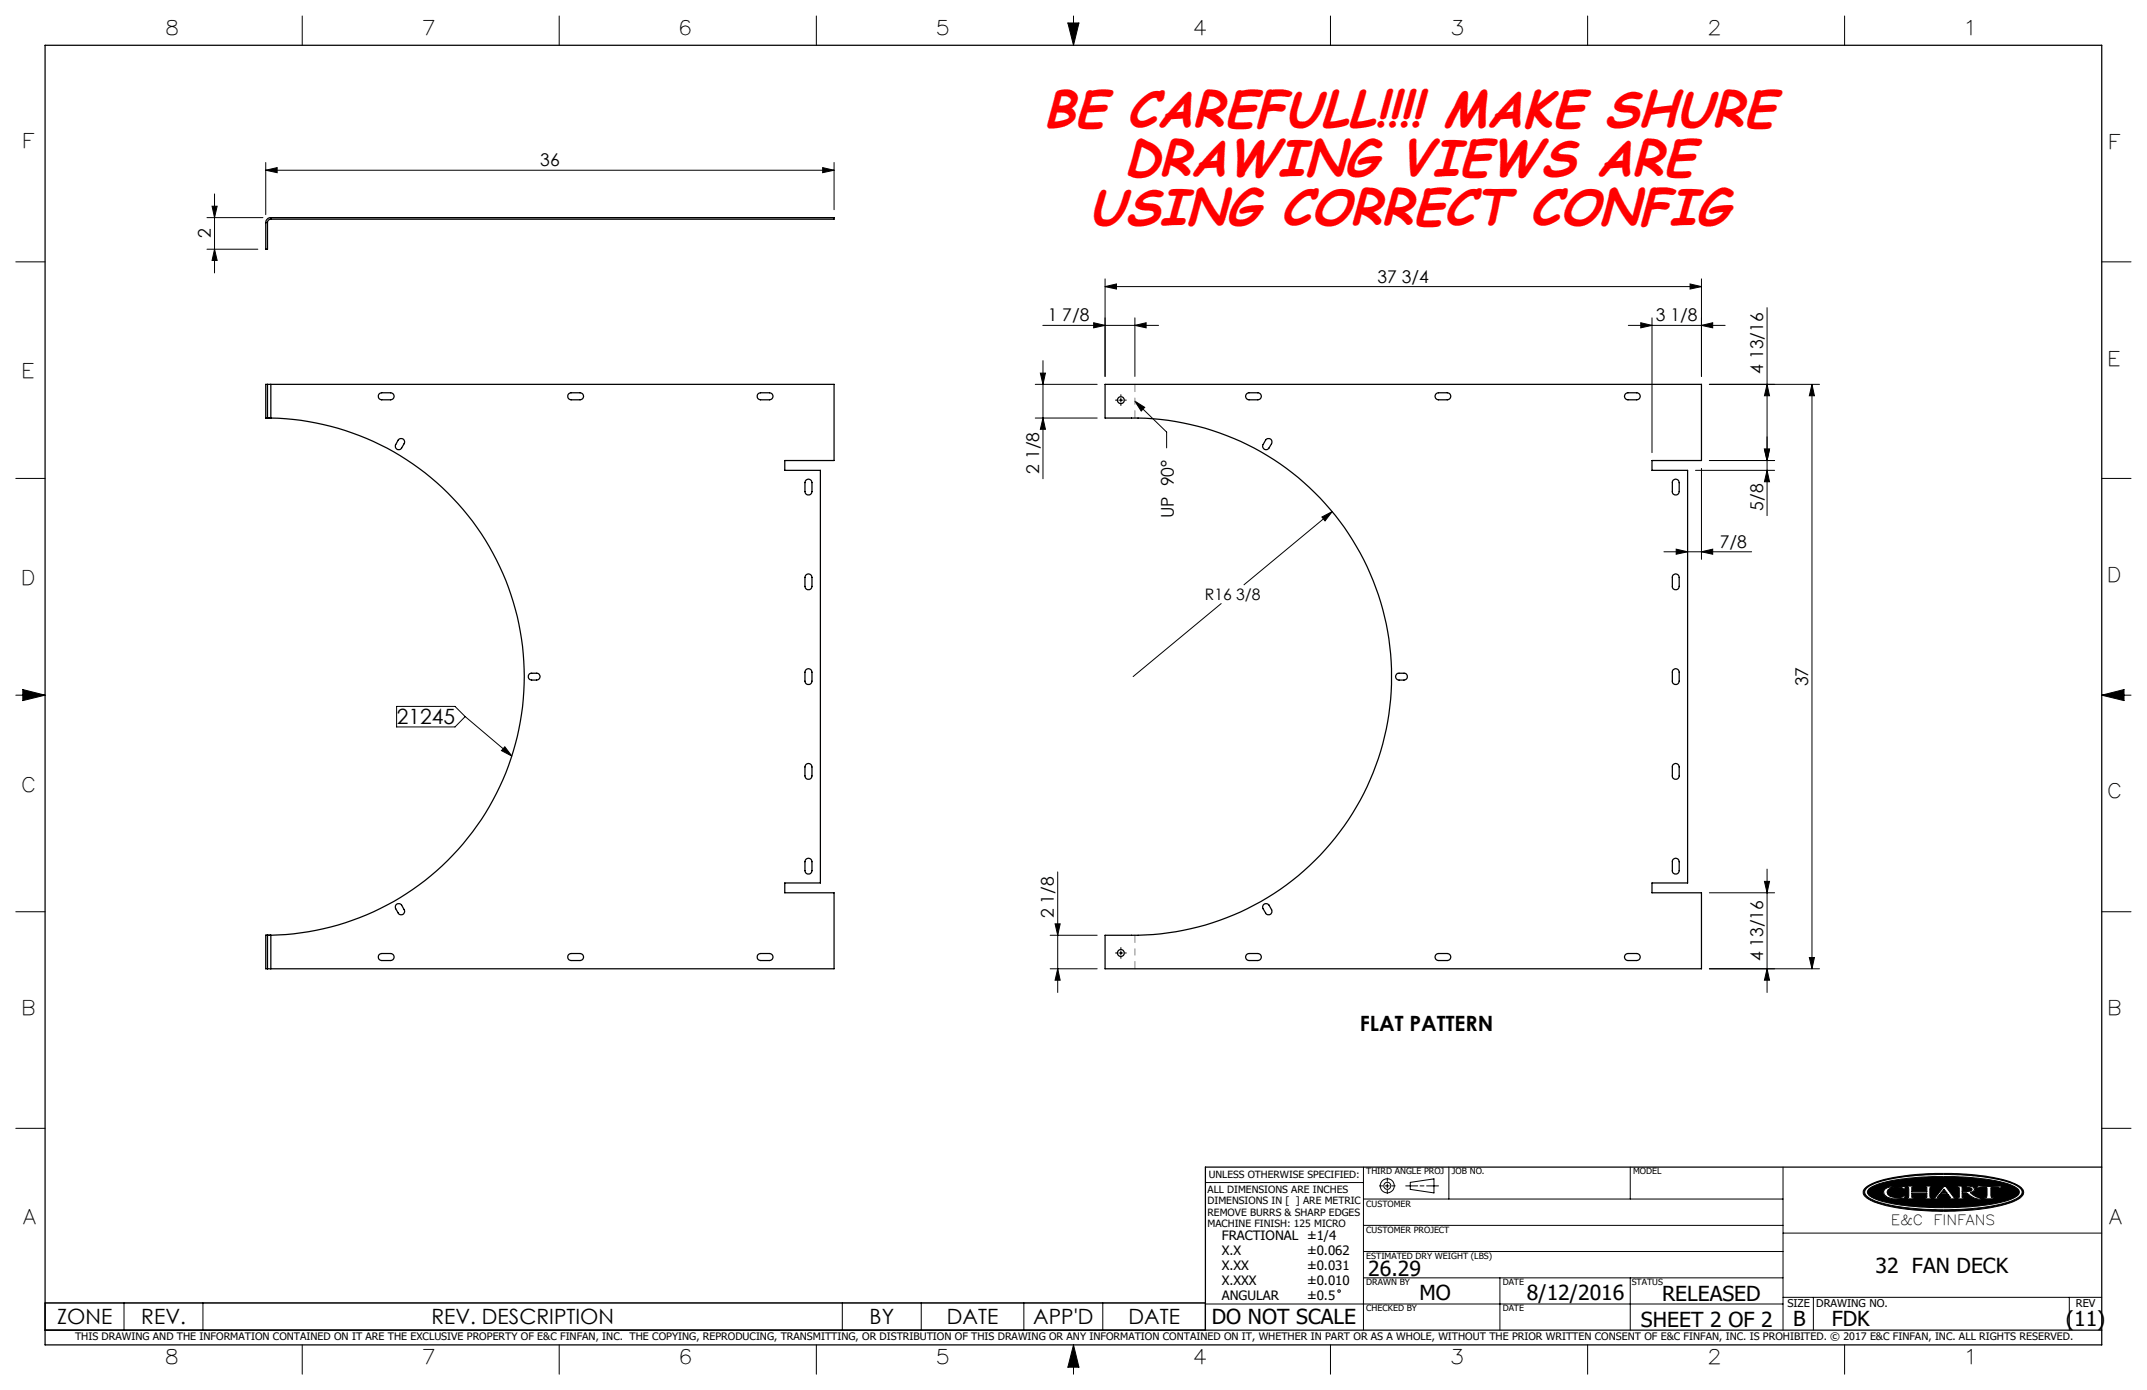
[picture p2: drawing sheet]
<svg xmlns="http://www.w3.org/2000/svg" width="432mm" height="279mm" viewBox="0 0 432 279" stroke-linecap="round" stroke-linejoin="round" font-family="sans-serif">
<g fill="none" stroke="#000" stroke-width=".2">
<path d="M60.8 3.2v5.9M112.5 3.2v5.9M164.2 3.2v5.9M214.8 4.6h2.2l-1.1 4.5zM215.9 3.2v5.9M267.6 3.2v5.9M319.3 3.2v5.9M371 3.2v5.9M43.1 39v15.9M53.4 34.2l2.3-.5v1zM53.4 32.7v10.4M53.4 34.2h114.3"/>
<path d="M165.5 33.7l2.2 .5-2.2 .5zM167.7 32.7v9.5M3.2 52.6h5.9M41.6 43.7h11.3M41.6 50.1h10.3M42.7 41.5h1l-.6 2.2zM43.1 50.1l.6 2.3h-1zM222.2 57.6l2.3-.5v1zM222.2 56.1v19.6M222.2 57.6h120M339.9 57.1l2.3 .5-2.3 .5zM342.2 56.1v19.6"/>
<path d="M422.7 52.6h5.9M208.2 77.3h12.5M209.2 75h1.1l-.5 2.3zM209.7 65.4h23.3M209.8 72.5v23.7M220 64.9l2.2 .5-2.2 .5zM228.2 65.4l2.3-.5v1zM228.2 63.9v11.8M327.5 65.4h19.5M330 64.9l2.2 .5-2.2 .5zM332.2 63.9v27.1M342.2 65.4l2.3-.5v1z"/>
<path d="M343.8 77.3h22.1M355.4 61.8v41.8M355.4 77.3l.5 2.3h-1zM364.4 77.3v117.4M364.4 77.3l.5 2.3h-1zM3.2 96.2h5.9M208.2 84h12.5M209.8 84l.5 2.3h-1.1zM225 80.4h.8M225.4 80v.9M228.2 80.6l6.4 6.3v3.1M228.2 80.6l2 1.3-.7 .7z"/>
<path d="M341 94.5h15.9M342.2 94.2v18.2M343.8 92.6h13.1M354.9 90.3h1l-.5 2.3zM355.4 94.5l.5 2.3h-1zM422.7 96.2h5.9M265.9 103.9l2-1.1-1.4 1.9zM267.9 102.8l-17.7 14.7M334.6 110.9h17.7M337.1 110.4l2.3 .5-2.3 .5zM342.2 110.9l2.3-.5v1zM3.2 139.7h5.9"/>
<path d="M4.6 138.6l4.5 1.1-4.5 1.1zM245.6 121.3l-17.7 14.7M422.7 139.7h5.9M422.7 139.7l4.5-1.1v2.2zM79.8 142h11.7l2.1 2-2.1 2.1h-11.7zM93.6 144l9.3 8M101.5 150.1l1.4 1.9-2-1.1zM212.7 175.3v24.2M343.8 179.5h13.1M354.9 177.2h1l-.5 2.3zM355.4 174.7v24.8M3.2 183.3h5.9"/>
<path d="M211.2 194.7h9.5M211.2 188h9.5M212.2 185.7h1l-.5 2.3zM212.7 194.7l.5 2.3h-1zM225 191.6h.8M225.4 191.2v.8M343.8 194.7h22.1M355.4 194.7l.5 2.3h-1zM363.9 192.5h1l-.5 2.2zM422.7 183.3h5.9M3.2 226.8h5.9M242.4 237.7h31.8"/>
<path d="M274.2 234.6v32.8M277.4 238.4h.7M278.6 238.4h.8M279 236.8v.7M279 238v.8M279 239.3v.6M279.9 238.4h.7M282.7 238.4h2.4M283.6 237.7l4.8-.7v2.8l-4.8-.7zM285.6 238.4h.8M286.9 238.4h2.4M291.4 234.6v6.4"/>
<path d="M327.9 234.6v6.4M358.6 234.6v32.8M375.3 238.7a16.2 16.2 0 0 1 7.4-2.3 55.4 55.4 0 0 1 21.3 1.1l1.9 .8a1.36 1.36 0 0 1 1.1 1.1 1.36 1.36 0 0 1-.7 1.4 23 23 0 0 1-9.9 2.4l-.5 .1a53.3 53.3 0 0 1-18.2-1.4 4.1 4.1 0 0 1-3-2 1.17 1.17 0 0 1 .6-1.2zM375.4 238.9a12.3 12.3 0 0 1 6-2.1 59.4 59.4 0 0 1 22.1 .7 4.5 4.5 0 0 1 3.1 1.9 1.36 1.36 0 0 1-.9 1.5 27.8 27.8 0 0 1-10.4 2.1l-1.1 .1a48.8 48.8 0 0 1-17.3-1.8l-1.5-.9a.94 .94 0 0 1 0-1.5zM375.8 239a15.4 15.4 0 0 1 7.6-2.1l3.6-.3 3.3-.1a44.5 44.5 0 0 1 14.2 1.7l.8 .4a1.03 1.03 0 0 1 .8 1 1.03 1.03 0 0 1-.8 1 25.5 25.5 0 0 1-9.5 2l-5 .1a43.6 43.6 0 0 1-13.5-1.6l-1.3-.8a.79 .79 0 0 1-.2-1.3zM379 239.1a5 5 0 0 1 3.5-.6h.7l-.2 .6-.5-.4a3.4 3.4 0 0 0-2.8 .4l-.2 .5 .2 .5a3.1 3.1 0 0 0 2.8 .5l.4-.3h.3l-.2 .5-.7 .1a3.6 3.6 0 0 1-3.3-.8l-.2-.6zM383.5 238.4h1.6v.2l-.6 .1v.8h3v-.8l-.5-.1v-.2h1.5v.2l-.3 .1-.1 .4 .1 1.5v.1l.3 .1v.2h-1.5v-.2h.4l.1-.2v-.8h-3v.8l.1 .2h.5v.2h-1.6v-.2l.3-.1 .1-.1v-1.5v-.4l-.4-.1zM391 239l.6 .9h-1.3zM391 238.4h.3l1.7 2.3 .5 .1v.2h-1.6v-.2l.4-.1-.5-.6h-1.7l-.5 .7h.6v.2h-1.5v-.2l.5-.1zM393.6 238.4h2.3l.9 .2 .3 .4-.2 .5-.7 .2 1.2 .9 1.1 .2v.2a4.2 4.2 0 0 1-2.9-1.1l-1-.1v.9l.6 .1v.2h-1.6v-.2h.3l.2-.2v-1.8l-.5-.2zM394.6 238.6h.9l.9 .2 .2 .3-.2 .3-1.8 .1zM397.9 238.3l1 .2 3.7-.1-.3 .5h-.2l-.1-.2h-1.6l.1 1.9 .6 .2v.2h-2.2v-.2l.7-.2v-1.8l-1.6-.1-.2 .2h-.3z"/>
<path d="M402.1 238.9h.1M422.7 226.8h5.9M274.2 256.9h84.4M274.2 251.6h84.4M274.2 246.3h84.4M274.2 241h84.4M301.7 256.9v10.5M327.9 256.9v10.5M358.6 247.9h64.1M9.1 261.9h233.3v5.5h-233.3zM24.9 261.9v5.5M40.8 261.9v5.5"/>
<path d="M60.8 270.3v5.9M112.5 270.3v5.9M164.2 270.3v5.9M169.4 261.9v5.5M185.3 261.9v5.5M205.9 261.9v5.5M215.9 270.3v5.9M215.9 270.3l1.1 4.5h-2.2zM221.8 261.9v5.5M242.4 262.1h116.2M267.6 270.3v5.9M319.3 270.3v5.9"/>
<path d="M358.6 260.8h64.1M364.7 260.8v6.6M371 270.3v5.9M416.2 260.8v6.6"/>
<circle cx="279" cy="238.4" r=".71"/>
<circle cx="279" cy="238.4" r="1.41"/>
<circle cx="269.3" cy="259.5" r=".25"/>
</g>
<g fill="none" stroke="#000" stroke-width=".25">
<path d="M9.1 9.1h413.6v261.2h-413.6zM53.4 44.7v5.4h.4v-5.4M53.4 44.7h.4M54.5 44.1a.66 .66 0 0 0-.7 .6M54.5 43.7a1.02 1.02 0 0 0-1.1 1M54.5 43.7v.4M54.5 43.7h113.2v.4h-113.2M53.8 77.3h.7M53.8 77.3h-.4v6.7h.4M53.8 77.3v6.7M54.5 77.3h113.2v15.3h-9.9v1.9h7.2v83h-7.2v2h9.9v15.2h-113.2M54.5 77.3v6.7"/>
<path d="M76.3 79.2l.5-.2h1.8a.71 .71 0 0 1 .7 .7 .71 .71 0 0 1-.7 .7h-1.8a.71 .71 0 0 1-.7-.5 .71 .71 0 0 1 .2-.7zM114.4 79.2l.5-.2h1.8a.71 .71 0 0 1 .7 .7 .71 .71 0 0 1-.7 .7h-1.8a.71 .71 0 0 1-.7-.5 .71 .71 0 0 1 .2-.7zM152.5 79.2l.5-.2h1.8a.71 .71 0 0 1 .7 .7 .71 .71 0 0 1-.7 .7h-1.8a.71 .71 0 0 1-.7-.5 .71 .71 0 0 1 .2-.7zM222.2 77.3h120v15.3h-10v1.9h7.2v83h-7.2v2h10v15.2h-120v-6.7a91.8 91.8 0 0 0 11.2-.3 52 52 0 0 0 46.4-54 52 52 0 0 0-50.9-49.7h-6.7zM250.7 79.2l.5-.2h1.8a.71 .71 0 0 1 .7 .7 .71 .71 0 0 1-.7 .7h-1.8a.71 .71 0 0 1-.6-.5 .71 .71 0 0 1 .1-.7zM288.8 79.2l.5-.2h1.8a.71 .71 0 0 1 .7 .7 .71 .71 0 0 1-.7 .7h-1.8a.71 .71 0 0 1-.6-.5 .71 .71 0 0 1 .1-.7zM326.9 79.2l.5-.2h1.8a.71 .71 0 0 1 .7 .7 .71 .71 0 0 1-.7 .7h-1.8a.71 .71 0 0 1-.6-.5 .71 .71 0 0 1 .1-.7zM53.5 84h1M53.8 84h.1M53.8 84h.7M54.5 84a52 52 0 0 1 50.9 52 52 52 0 0 1-50.9 52M80.2 88.3a.7 .7 0 0 1 .9 0 .7 .7 0 0 1 .2 .9l-.5 .8a.69 .69 0 0 1-1 .3 .69 .69 0 0 1-.2-.9z"/>
<path d="M162.1 96.5a.71 .71 0 0 1 .8-.1 .71 .71 0 0 1 .4 .6v1.8a.71 .71 0 0 1-.7 .7 .71 .71 0 0 1-.7-.7v-1.8zM254.6 88.3a.7 .7 0 0 1 1 0 .7 .7 0 0 1 .1 .9l-.5 .8a.69 .69 0 0 1-.9 .3 .69 .69 0 0 1-.3-.9zM336.5 96.5a.71 .71 0 0 1 .8-.1 .71 .71 0 0 1 .4 .6v1.8a.69 .69 0 0 1-.7 .7 .69 .69 0 0 1-.7-.7v-2zM162.1 115.6a.71 .71 0 0 1 .8-.2 .71 .71 0 0 1 .4 .7v1.8a.71 .71 0 0 1-.7 .6 .71 .71 0 0 1-.7-.6v-1.8zM336.5 115.6a.71 .71 0 0 1 .8-.2 .71 .71 0 0 1 .4 .7v1.8a.69 .69 0 0 1-.7 .6 .69 .69 0 0 1-.7-.6v-2zM106.4 135.5l.4-.2h1.1a.69 .69 0 0 1 .7 .7 .69 .69 0 0 1-.7 .7h-1a.71 .71 0 0 1-.6-.4 .71 .71 0 0 1 .1-.8zM162.1 134.6a.71 .71 0 0 1 .8-.1 .71 .71 0 0 1 .4 .6v1.8a.71 .71 0 0 1-.7 .7 .71 .71 0 0 1-.7-.7v-1.8zM280.9 135.5l.3-.2h1.2a.69 .69 0 0 1 .6 .7 .69 .69 0 0 1-.6 .7h-1a.71 .71 0 0 1-.7-.4 .71 .71 0 0 1 .2-.8zM336.5 134.6a.71 .71 0 0 1 .8-.1 .71 .71 0 0 1 .4 .6v1.8a.69 .69 0 0 1-.7 .7 .69 .69 0 0 1-.7-.7v-2zM162.1 153.7a.71 .71 0 0 1 .8-.2 .71 .71 0 0 1 .4 .7v1.8a.71 .71 0 0 1-.7 .6 .71 .71 0 0 1-.7-.6v-1.8zM336.5 153.7a.71 .71 0 0 1 .8-.2 .71 .71 0 0 1 .4 .7v1.8a.69 .69 0 0 1-.7 .6 .69 .69 0 0 1-.7-.6v-2zM162.1 172.7a.71 .71 0 0 1 .8-.1 .71 .71 0 0 1 .4 .6v1.8a.71 .71 0 0 1-.7 .7 .71 .71 0 0 1-.7-.7v-1.8z"/>
<path d="M336.5 172.7a.71 .71 0 0 1 .8-.1 .71 .71 0 0 1 .4 .6v1.8a.69 .69 0 0 1-.7 .7 .69 .69 0 0 1-.7-.7v-2zM53.4 188h1.1M53.4 188v6.7h.4M53.4 188h.4M53.8 188h.7M53.8 194.7h.7M53.8 188v6.7M54.5 188v6.7M76.3 191.9l.5-.2h1.8a.71 .71 0 0 1 .7 .7 .71 .71 0 0 1-.7 .7h-1.8a.71 .71 0 0 1-.7-.5 .71 .71 0 0 1 .2-.7zM79.7 181.8l.3-.2 .5 .1 .8 1.1a.69 .69 0 0 1-.3 1 .69 .69 0 0 1-.9-.3l-.6-1zM114.4 191.9l.5-.2h1.8a.71 .71 0 0 1 .7 .7 .71 .71 0 0 1-.7 .7h-1.8a.71 .71 0 0 1-.7-.5 .71 .71 0 0 1 .2-.7zM152.5 191.9l.5-.2h1.8a.71 .71 0 0 1 .7 .7 .71 .71 0 0 1-.7 .7h-1.8a.71 .71 0 0 1-.7-.5 .71 .71 0 0 1 .2-.7z"/>
<path d="M250.7 191.9l.5-.2h1.8a.71 .71 0 0 1 .7 .7 .71 .71 0 0 1-.7 .7h-1.8a.71 .71 0 0 1-.6-.5 .71 .71 0 0 1 .1-.7zM254.1 181.8l.4-.2 .6 .2 .6 1a.69 .69 0 0 1-.2 1 .69 .69 0 0 1-1-.3l-.5-1zM288.8 191.9l.5-.2h1.8a.71 .71 0 0 1 .7 .7 .71 .71 0 0 1-.7 .7h-1.8a.71 .71 0 0 1-.6-.5 .71 .71 0 0 1 .1-.7zM326.9 191.9l.5-.2h1.8a.71 .71 0 0 1 .7 .7 .71 .71 0 0 1-.7 .7h-1.8a.71 .71 0 0 1-.6-.5 .71 .71 0 0 1 .1-.7zM422.7 234.6h-180.3v32.8M9.1 267.4h413.6"/>
<circle cx="225.4" cy="80.4" r=".7"/>
<circle cx="225.4" cy="191.6" r=".7"/>
</g>
<g fill="#000">
<path d="M383.5 238.4v.2h.3l.1 .2v1.8l-.1 .1-.3 .1v.2h1.6v-.2h-.5l-.1-.2v-.8h3v.9l-.5 .1v.2h1.5v-.2l-.3-.1-.1-.2v-1.6l.1-.3h.3v-.2h-1.5v.2l.5 .1v.8h-3v-.8l.6-.1v-.2zM391 238.4l-1.8 2.3-.5 .1v.2h1.5v-.2h-.6l.5-.7h1.7l.5 .6-.4 .1v.2h1.6v-.2l-.5-.1-1.7-2.3zM393.6 238.4v.2l.5 .2v1.8l-.2 .2h-.3v.2h1.6v-.2l-.6-.1v-.9l1 .1a3.7 3.7 0 0 0 2.9 1.1v-.2a3.4 3.4 0 0 1-2.3-1.1 .68 .68 0 0 0 .8-.2 .68 .68 0 0 0 0-.8l-.7-.3zM397.9 238.3l-.4 .6h.3l.2-.2 1.6 .1v1.8l-.2 .2h-.5v.2h2.2v-.2h-.5l-.2-.3v-1.7l1.6-.1 .1 .2h.2l.3-.5-4 .1zM375.8 239a13.3 13.3 0 0 1 6.5-2l2.7-.3 3.8-.2 7.5 .2a24.3 24.3 0 0 1 9.1 2 1.01 1.01 0 0 1 .7 .9 1.01 1.01 0 0 1-.7 1 21.9 21.9 0 0 1-8.6 1.9l-3.9 .2h-4.1l-3.8-.2a21.2 21.2 0 0 1-8.8-2l-.4-.3-.2-.5zM379.1 239a1.04 1.04 0 0 0 .7 1.7 7 7 0 0 0 3.2 .1l.2-.5h-.3l-.5 .4a2.56 2.56 0 0 1-2.8-.8 1.28 1.28 0 0 1 1.4-1.3h.2a1.49 1.49 0 0 1 1.4 .2l.4 .3 .2-.6h-.6a4.7 4.7 0 0 0-3.5 .5zM375.3 238.7a17.5 17.5 0 0 1 7.8-2.4l5.1-.4h4.8a34.5 34.5 0 0 1 12.5 2.2l.4 .2a1.36 1.36 0 0 1 .9 2 9.1 9.1 0 0 1-5.1 2.2l-.4 .1a58.1 58.1 0 0 1-23.1-.6 5.6 5.6 0 0 1-3.4-1.9v-.8zM375.3 238.9a1.14 1.14 0 0 0 .6 1.9 24 24 0 0 0 9.3 2.1l4.6 .3 3.7-.1a33.7 33.7 0 0 0 11.9-2.1l.4-.2a1.19 1.19 0 0 0 .9-1.2 1.19 1.19 0 0 0-.9-1.1 21.6 21.6 0 0 0-8.8-2.1l-5.1-.3-4.7 .1a30.2 30.2 0 0 0-11.1 2.1z" fill-rule="evenodd"/>
<path d="M215.9 270.3l-1.1 4.5h2.2zM214.8 4.6h2.2l-1.1 4.5zM4.6 138.6l4.5 1.1-4.5 1.1zM422.7 139.7l4.5-1.1v2.2zM391 239l-.7 .9h1.3zM394.6 238.6v.9l1.7-.1a.38 .38 0 0 0 .3-.4 .38 .38 0 0 0-.5-.3z" fill-rule="evenodd"/>
</g>
<path d="M225.4 79.6v-.3M224.6 80.4h-.3M225.4 81.2v.3M226.2 80.4h.3M224.6 191.6h-.3M225.4 190.8v-.3M225.4 192.3v.3M226.2 191.6h.3" fill="none" stroke="#000" stroke-width=".2" stroke-dasharray="15.2 1.3 1.3 1.3"/>
<path d="M228.3 77.3v6.7M228.3 188v6.7" fill="none" stroke="#808080" stroke-width=".2" stroke-dasharray="15.2 1.3 1.3 1.3" stroke-dashoffset="13.8"/>
<g fill="#000">
<path d="M228.2 80.6l2 1.3-.7 .7zM265.9 103.9l2-1.1-1.4 1.9zM101.5 150.1l1.4 1.9-2-1.1z"/>
<path d="M53.4 34.2l2.3-.5v1zM165.5 33.7l2.2 .5-2.2 .5z"/>
<path d="M42.7 41.5h1l-.6 2.2zM43.1 50.1l.6 2.3h-1z"/>
<path d="M222.2 57.6l2.3-.5v1zM339.9 57.1l2.3 .5-2.3 .5z"/>
<path d="M228.2 65.4l2.3-.5v1zM220 64.9l2.2 .5-2.2 .5zM342.2 65.4l2.3-.5v1zM330 64.9l2.2 .5-2.2 .5zM342.2 110.9l2.3-.5v1zM337.1 110.4l2.3 .5-2.3 .5z"/>
<path d="M354.9 90.3h1l-.5 2.3zM355.4 77.3l.5 2.3h-1zM209.8 84l.5 2.3h-1.1zM209.2 75h1.1l-.5 2.3zM212.7 194.7l.5 2.3h-1zM212.2 185.7h1l-.5 2.3zM355.4 194.7l.5 2.3h-1zM354.9 177.2h1l-.5 2.3z"/>
<path d="M354.9 90.3h1l-.5 2.3zM355.4 94.5l.5 2.3h-1zM364.4 77.3l.5 2.3h-1zM363.9 192.5h1l-.5 2.2z"/>
</g>
<g font-size="10.2" fill="#f00">
<text x="209.8" y="25.5">BE CAREFULL!!!! MAKE SHURE</text>
<text x="226" y="35.4">DRAWING VIEWS ARE</text>
<text x="219" y="45.3">USING CORRECT CONFIG</text>
</g>
<g font-size="4.2">
<text x="79.8" y="145.6">21245</text>
<text x="273.5" y="207.2">FLAT PATTERN</text>
<text x="275.2" y="256.5">26.29</text>
<text x="377.2" y="255.9">32 FAN DECK</text>
<text x="285.5" y="261.4">MO</text>
<text x="307.1" y="261.3">8/12/2016</text>
<text x="334.3" y="261.6">RELEASED</text>
<text x="11.5" y="266.2">ZONE</text>
<text x="28.4" y="266.2">REV.</text>
<text x="86.8" y="266.2">REV. DESCRIPTION</text>
<text x="174.9" y="266.2">BY</text>
<text x="190.4" y="266.2">DATE</text>
<text x="207.8" y="266.2">APP'D</text>
<text x="227" y="266.2">DATE</text>
<text x="243.7" y="266.1">DO NOT SCALE</text>
<text x="330" y="266.7">SHEET 2 OF 2</text>
<text x="360.6" y="266.5">B</text>
<text x="368.4" y="266.6">FDK</text>
<text x="415.5" y="266.5">(11)</text>
</g>
<g font-size="4">
<text x="33.6" y="7.1">8</text>
<text x="85.2" y="7.1">7</text>
<text x="137" y="7.1">6</text>
<text x="188.6" y="7.1">5</text>
<text x="240.3" y="7.1">4</text>
<text x="292.1" y="7.1">3</text>
<text x="343.8" y="7.1">2</text>
<text x="395.7" y="7.1">1</text>
<text x="4.9" y="29.8">F</text>
<text x="424.5" y="29.9">F</text>
<text x="4.8" y="76">E</text>
<text x="424.3" y="73.5">E</text>
<text x="4.7" y="117.7">D</text>
<text x="424.2" y="116.9">D</text>
<text x="4.7" y="159.3">C</text>
<text x="424.2" y="160.4">C</text>
<text x="4.8" y="204">B</text>
<text x="424.3" y="204">B</text>
<text x="4.8" y="246.1">A</text>
<text x="424.3" y="246">A</text>
<text x="33.6" y="274.3">8</text>
<text x="85.2" y="274.3">7</text>
<text x="137" y="274.3">6</text>
<text x="188.6" y="274.3">5</text>
<text x="240.3" y="274.3">4</text>
<text x="292.1" y="274.3">3</text>
<text x="343.8" y="274.3">2</text>
<text x="395.8" y="274.3">1</text>
</g>
<g font-size="3.5">
<text x="108.7" y="33.4">36</text>
<text x="42.4" y="47.9" transform="rotate(-90 42.4 47.9)">2</text>
<text x="277.1" y="56.8">37 3/4</text>
<text x="210.7" y="64.6">1 7/8</text>
<text x="333" y="64.6">3 1/8</text>
<text x="354.6" y="75.1" transform="rotate(-90 354.6 75.1)">4 13/16</text>
<text x="209" y="95.2" transform="rotate(-90 209 95.2)">2 1/8</text>
<text x="236.1" y="104.1" transform="rotate(-90 236.1 104.1)">UP 90°</text>
<text x="354.6" y="102.7" transform="rotate(-90 354.6 102.7)">5/8</text>
<text x="345.9" y="110.1">7/8</text>
<text x="363.7" y="137.9" transform="rotate(-90 363.7 137.9)">37</text>
<text x="212" y="184.6" transform="rotate(-90 212 184.6)">2 1/8</text>
<text x="354.6" y="193.2" transform="rotate(-90 354.6 193.2)">4 13/16</text>
</g>
<text font-size="3.2" x="242.3" y="120.6">R16 3/8</text>
<g font-size="2.8">
<text x="380.3" y="246.2">E&amp;C</text>
<text x="388.9" y="246.2">FINFANS</text>
</g>
<g font-size="2.6">
<text x="245.7" y="249.3">FRACTIONAL ±1/4</text>
<text x="245.7" y="252.3">X.X</text>
<text x="245.7" y="255.3">X.XX</text>
<text x="262.9" y="252.3">±0.062</text>
<text x="262.9" y="255.3">±0.031</text>
<text x="245.7" y="258.3">X.XXX</text>
<text x="245.7" y="261.3">ANGULAR</text>
<text x="262.9" y="258.3">±0.010</text>
<text x="262.9" y="261.3">±0.5</text>
</g>
<g font-size="2.2">
<text x="359.5" y="262.8">SIZE</text>
<text x="365.3" y="262.7">DRAWING NO.</text>
<text x="417.5" y="262.8">REV</text>
</g>
<text font-size="2.1" x="15.1" y="269.4">THIS DRAWING AND THE INFORMATION CONTAINED ON IT ARE THE EXCLUSIVE PROPERTY OF E&amp;C FINFAN, INC. THE COPYING, REPRODUCING, TRANSMITTING, OR DISTRIBUTION OF THIS DRAWING OR ANY INFORMATION CONTAINED ON IT, WHETHER IN PART OR AS A WHOLE, WITHOUT THE PRIOR WRITTEN CONSENT OF E&amp;C FINFAN, INC. IS PROHIBITED. © 2017 E&amp;C FINFAN, INC. ALL RIGHTS RESERVED.</text>
<g font-size="2">
<text x="242.9" y="239.8">ALL DIMENSIONS ARE INCHES</text>
<text x="243.1" y="236.8">UNLESS OTHERWISE SPECIFIED:</text>
<text x="242.9" y="242.1">DIMENSIONS IN [ ] ARE METRIC</text>
<text x="242.9" y="244.4">REMOVE BURRS &amp; SHARP EDGES</text>
<text x="242.9" y="246.7">MACHINE FINISH: 125 MICRO</text>
</g>
<g font-size="1.7">
<text x="274.8" y="236.1">THIRD ANGLE PROJ</text>
<text x="292" y="236.1">JOB NO.</text>
<text x="328.5" y="236.1">MODEL</text>
<text x="274.8" y="242.5">CUSTOMER</text>
<text x="274.8" y="247.8">CUSTOMER PROJECT</text>
<text x="274.8" y="253.1">ESTIMATED DRY WEIGHT (LBS)</text>
<text x="274.8" y="258.3">DRAWN BY</text>
<text x="274.8" y="263.6">CHECKED BY</text>
<text x="302.2" y="263.6">DATE</text>
<text x="302.2" y="258.3">DATE</text>
<text x="328.2" y="258.3">STATUS</text>
</g>
</svg>
